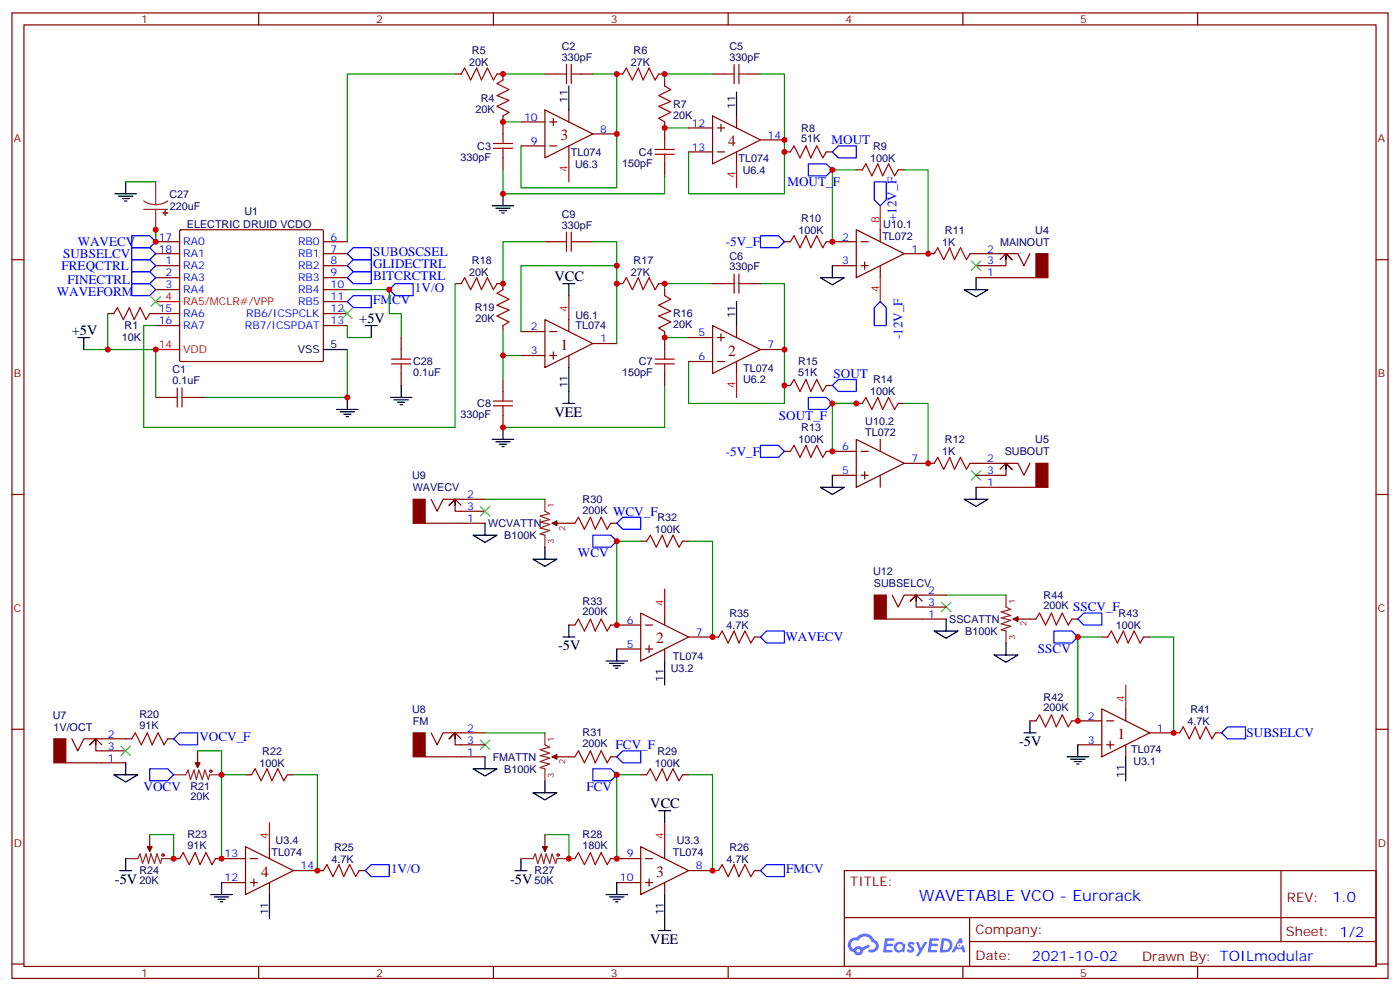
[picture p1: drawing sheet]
<svg xmlns="http://www.w3.org/2000/svg" width="412mm" height="292mm" viewBox="0 0 412 292" stroke-linecap="round" stroke-linejoin="round" font-family="sans-serif">
<g fill="none" stroke="#870000" stroke-width=".35">
<path d="M3.5 3.8h405.4v284.3h-405.4zM7.1 7.3h398.2v277.3h-398.2zM76.2 3.8v3.5M145.3 3.8v3.5M214.5 3.8v3.5M283.6 3.8v3.5M352.8 3.8v3.5M3.5 76.5h3.6M405.3 76.5h3.6M3.5 145.6h3.6M405.3 145.6h3.6M3.5 214.8h3.6"/>
<path d="M405.3 214.8h3.6M248.7 256.4h156.6v28.2h-156.6zM377.3 256.4v20.9M248.7 270.2h156.5M285.6 277.3h119.6M285.6 270.2v14.2M3.5 283.9h3.6M76.2 284.6v3.5M145.3 284.6v3.5M214.5 284.6v3.5M283.6 284.6v3.5M352.8 284.6v3.5"/>
<path d="M405.3 283.9h3.6"/>
</g>
<g fill="#5487ff">
<path d="M267.7 277.6a1.22 1.22 0 0 1 1.7 .2l-.4 .6a.47 .47 0 0 0-.3-.4 .47 .47 0 0 0-.5 .2l.1 .2a1.14 1.14 0 0 1 .8 1.8 1.14 1.14 0 0 1-1.9 0l-.2-.2 .5-.6 .7 .5a.29 .29 0 0 0 .3-.3 .29 .29 0 0 0-.2-.3 1.04 1.04 0 0 1-.6-1.7z"/>
<path d="M260.7 276.3h2.4l.3 .2-.2 .5-1.8 .1-.1 .8h1.5l.3 .4-.3 .4h-1.6l-.2 1.1h1.7l.2 .3-.2 .3-2.6 .1z"/>
<path d="M273.8 276.3h2.4l.3 .2-.1 .5-1.8 .1-.2 .8h1.6l.3 .4-.4 .4h-1.6l-.1 1.1h1.7l.2 .3-.2 .3-2.6 .1z"/>
<path d="M282.6 276.3h.7l.3 1.3-.6 .3a.69 .69 0 0 0-1 .3 .69 .69 0 0 0 .4 .9 .69 .69 0 0 0 .9-.6l.5-.2 .6 2.2h-.8l-.2-.9h-1.8l-.5 .9h-.8z"/>
<path d="M269.8 277.4h.8l.6 1.8 1.1-1.8h.9l-2.6 4.2h-.8l.9-1.5z"/>
<path d="M277.4 276.3l-.6 4.2h1.3a2.11 2.11 0 0 0 2.5-2.1 2.11 2.11 0 0 0-2.5-2.1zM278.1 277.1a1.39 1.39 0 0 1 1.7 1.4 1.39 1.39 0 0 1-1.8 1.3h-.3z"/>
<path d="M263.7 277.9a1.54 1.54 0 0 0-.1 2.2 1.54 1.54 0 0 0 2.2 .1l.6 .3 .3-2.3-.2-.3h-.4a1.49 1.49 0 0 0-2.4 0zM264 278.9a.94 .94 0 0 1 1.8 0 .94 .94 0 0 1-1.8 0z"/>
<path d="M250.4 276.7a2.18 2.18 0 0 0 1.1 3.7 1.44 1.44 0 0 0 1.6 .9 1.44 1.44 0 0 0 1.2-1.4l2-1.1-.5-.7-1.9 1a1.47 1.47 0 0 0-2.4 .4 1.39 1.39 0 0 1-.7-1.9 1.39 1.39 0 0 1 2-.5 2.12 2.12 0 0 1 2.2-1.3 2.12 2.12 0 0 1 1.9 1.7 1.14 1.14 0 0 1 1.1 1.4 1.14 1.14 0 0 1-1.7 .7 .43 .43 0 0 0-.5 .4 .43 .43 0 0 0 .4 .5 1.98 1.98 0 0 0 2.5-1.2 1.98 1.98 0 0 0-1.2-2.6 3.1 3.1 0 0 0-5.3-.6l-.9 .1zM252.3 280a.55 .55 0 0 1 1.1 0 .55 .55 0 0 1-1.1 0z"/>
<circle cx="282.6" cy="278.4" r=".26"/>
</g>
<g fill="none" stroke="#870000" stroke-width=".35">
<path d="M134.1 21.8h1.7M146.4 21.8h1.8v1.8M148.2 34.1v5.3M153.5 35.9h7M160.5 32.4l14.1 7-14.1 7.1zM160.5 21.8h3.5M161.9 35.9h2.1M163 34.9v2.1M167.6 32.4v3.5M171.1 21.8h3.5M174.6 39.4h7.1M181.7 21.8h1.7"/>
<path d="M194 21.8h1.8M195.8 23.6v1.7M195.8 35.9v5.3M202.8 37.7h7.1M209.9 34.1l14.1 7.1-14.1 7.1zM209.9 21.8h3.5M211.3 37.7h2.1M212.4 36.6v2.1M217 34.1v3.6M220.5 21.8h3.5M148.2 46.5v3.5M153.5 43h7"/>
<path d="M161.9 43h2.1M167.6 43v3.5M195.8 48.3v3.5M202.8 44.7h7.1M211.3 44.7h2.1M217 44.7v3.6M224 41.2h7.1M231.1 44.7h1.7M243.4 44.7h1.8M252.2 50h1.8M264.6 50h1.7M45.9 78.2h7"/>
<path d="M45.9 71.2h7M45.9 74.7h7M53 67.8l.3-.1h41.8l.1 .3v38.3l-.3 .2-41.8-.1-.2-.3zM95.2 78.2h7.1M95.2 71.2h7.1M95.2 74.7h7.1M160.5 71.2h3.5M171.1 71.2h3.5M231.1 71.2h1.7M243.4 71.2h8.8M245.2 78.2h7M252.2 67.7l14.1 7-14.1 7.1z"/>
<path d="M253.6 78.2h2.2M253.6 71.2h2.2M254.7 77.2v2.1M259.3 67.7v3.5M259.3 78.2v3.6M266.3 74.7h8.9M285.8 74.7h14.1l1.7 3.5 1.8-3.5M294.6 76.5l1.7-1.8 1.8 1.8-1.8-1.8v3.5h-8.8M31.7 92.4h1.8M44.1 92.4h8.8M45.9 81.8h7M45.9 85.3h7"/>
<path d="M45.9 95.9h7M95.2 81.8h7.1M95.2 85.3h7.1M95.2 88.8h7.1M95.2 92.4h7.1M95.2 95.9h7.1M118.2 99.4v3.5M134.1 83.5h1.7M146.4 83.5h1.8v1.8M148.2 95.9v1.7M153.5 97.6h7M160.5 94.1l14.1 7.1-14.1 7z"/>
<path d="M161.9 97.6h2.1M167.6 94.1v3.5M181.7 83.5h1.7M194 83.5h1.8M195.8 85.3v1.8M195.8 97.6v5.3M202.8 99.4h7.1M209.9 95.9l14.1 7-14.1 7.1zM209.9 83.5h3.5M211.3 99.4h2.1M212.4 98.4v2.1M217 95.9v3.5"/>
<path d="M220.5 83.5h3.5M287.5 81.8h17.7M45.9 117.1h3.5M56.4 117.1h3.6M118.2 110v3.5M148.2 111.8v3.5M153.5 104.7h7M161.9 104.7h2.1M163 103.6v2.2M167.6 104.7v3.5M174.6 101.2h7.1M195.8 110v3.5"/>
<path d="M202.8 106.5h7.1M211.3 106.5h2.1M217 106.5v3.5M224 102.9h7.1M231.1 113.5h1.7M243.4 113.5h1.8M252.2 118.8h1.8M264.6 118.8h1.7M148.2 122.3v3.6M231.1 132.9h1.7M243.4 132.9h8.8M245.2 140h7"/>
<path d="M252.2 129.4l14.1 7.1-14.1 7zM253.6 140h2.2M253.6 132.9h2.2M254.7 138.9v2.1M259.3 129.4v3.5M259.3 140v3.5M266.3 136.5h8.9M285.8 136.5h14.1l1.7 3.5 1.8-3.5M294.6 138.2l1.7-1.7 1.8 1.7-1.8-1.7v3.5h-8.8M125.2 154.1h17.7M127 147l1.8 3.6 1.7-3.6h12.4M135.8 148.8l-1.7-1.8-1.8 1.8 1.8-1.8v3.6h8.8"/>
<path d="M164 154.1h5.3M179.9 154.1h1.8M188.7 159.4h1.8M201.1 159.4h1.7M287.5 143.5h17.7M262.8 175.3l1.8 3.5 1.7-3.5h12.4M271.6 177l-1.7-1.7-1.8 1.7 1.8-1.7v3.5h8.8M167.6 184.1h1.7M179.9 184.1h8.8M181.7 191.1h7M188.7 180.6l14.1 7-14.1 7.1zM190.1 184.1h2.2"/>
<path d="M190.1 191.1h2.2M191.2 190.1v2.1M195.8 180.6v3.5M195.8 191.1v3.6M202.8 187.6h8.9M222.2 187.6h1.8M261.1 182.3h17.6M299.9 182.3h5.3M315.7 182.3h1.8M324.6 187.6h1.7M336.9 187.6h1.8M21.2 217.6l1.7 3.5 1.8-3.5h14.1"/>
<path d="M30 219.4l-1.8-1.8-1.7 1.8 1.7-1.8v3.5h8.8M49.4 217.6h1.8M127 215.8l1.8 3.6 1.7-3.6h12.4M135.8 217.6l-1.7-1.8-1.8 1.8 1.8-1.8v3.6h8.8M303.4 212.3h1.8M315.7 212.3h8.9M317.5 219.4h7.1M324.6 208.8l14.1 7-14.1 7.1zM326 212.3h2.1M326 219.4h2.1M327 218.3v2.1M331.6 208.8v3.5"/>
<path d="M331.6 219.4v3.5M338.7 215.8h8.8M358.1 215.8h1.7M19.4 224.6h17.6M58.2 221.1v3.5M72.3 228.2h1.8M84.7 228.2h1.7M125.2 222.9h17.7M164 222.9h5.3M179.9 222.9h1.8M188.7 228.2h1.8M201.1 228.2h1.7"/>
<path d="M44.1 245.8v3.5M51.2 252.9h1.7M63.5 252.9h8.8M65.3 259.9h7M72.3 249.3l14.1 7.1-14.1 7.1zM73.7 252.9h2.1M73.7 259.9h2.1M74.8 258.9v2.1M79.4 249.3v3.6M79.4 259.9v3.6M86.4 256.4h8.8M105.8 256.4h1.8"/>
<path d="M160.5 245.8v3.5M167.6 252.9h1.7M179.9 252.9h8.8M181.7 259.9h7M188.7 249.3l14.1 7.1-14.1 7.1zM190.1 252.9h2.2M190.1 259.9h2.2M191.2 258.9v2.1M195.8 249.3v3.6M195.8 259.9v3.6M202.8 256.4h8.9M222.2 256.4h1.8"/>
</g>
<path d="M167.6 46.5v7.1M217 48.3v7M259.3 60.6v7.1M45.9 88.8h7M167.6 87.1v7M259.3 81.8v7M45.9 102.9h7M217 110v7.1M195.8 173.5v7.1M331.6 201.7v7.1M79.4 242.3v7M195.8 242.3v7" fill="none" stroke="#f00" stroke-width=".35"/>
<g fill="none" stroke="#000" stroke-width=".35">
<path d="M167.6 25.3v7.1M217 27.1v7M33.9 57.1h6.3M34.9 57.8h4.3M36 58.5h2.1M36.7 59.2h.7M37 53.6v3.5M148.2 57.1v3.5M145 60.6h6.3M146 61.3h4.3M147.1 62h2.1M147.8 62.7h.7"/>
<path d="M245.2 78.2v3.6M296.3 74.7v1.8M22.9 99.4h3.6M24.7 99.4v3.5M107.6 95.9h3.5M109.4 95.9v3.5M165.8 83.5h3.5M167.6 83.5v3.6M217 88.8v7.1M241.7 81.8h7l-3.5 2.1zM284 85.3h7l-3.5 2.1zM287.5 81.8v3.5"/>
<path d="M95.2 102.9h7.1M102.3 117.1v3.5M115 117.1h6.4M116.1 117.8h4.2M117.1 118.5h2.1M117.8 119.2h.7M118.2 113.5v3.6M165.8 118.8h3.5M167.6 108.2v10.6M99.1 120.6h6.4M100.2 121.3h4.2M101.2 122h2.2"/>
<path d="M102 122.7h.7M145 129.4h6.3M146 130.1h4.3M147.1 130.8h2.1M147.8 131.5h.7M148.2 125.9v3.5M245.2 140v3.5M296.3 136.5v1.7M134.1 147v1.8M139.3 157.6h7.1l-3.5 2.1zM142.9 154.1v3.5M241.7 143.5h7l-3.5 2.1z"/>
<path d="M284 147h7l-3.5 2.2zM287.5 143.5v3.5M157 164.7h7l-3.5 2.1zM160.5 161.1v3.6M269.9 175.3v1.7M165.8 187.6h3.5M167.6 184.1v3.5M178.5 194.7h6.4M179.6 195.4h4.2M180.6 196.1h2.1M181.3 196.8h.7M181.7 191.1v3.6"/>
<path d="M195.8 194.7v7M275.2 185.8h7l-3.5 2.2zM278.7 182.3v3.5M292.8 192.9h7.1l-3.6 2.1zM296.3 189.4v3.5M28.2 217.6v1.8M134.1 215.8v1.8M301.6 215.8h3.6M303.4 212.3v3.5M317.5 219.4v3.5M33.5 228.2h7.1l-3.6 2.1zM37 224.6v3.6"/>
<path d="M139.3 226.4h7.1l-3.5 2.1zM142.9 222.9v3.5M157 233.5h7l-3.5 2.1zM160.5 229.9v3.6M194 238.8h3.6M195.8 238.8v3.5M314.3 222.9h6.4M315.4 223.6h4.2M316.4 224.3h2.2M317.1 225h.8M331.6 222.9v7M35.3 256.4h3.5"/>
<path d="M37 252.9v3.5M65.3 259.9v3.6M151.7 256.4h3.5M153.5 252.9v3.5M181.7 259.9v3.6M62.1 263.5h6.3M63.1 264.2h4.3M64.2 264.9h2.1M64.9 265.6h.7M79.4 263.5v7M178.5 263.5h6.4M179.6 264.2h4.2"/>
<path d="M180.6 264.9h2.1M181.3 265.6h.7M194 274h3.6M195.8 263.5v10.5"/>
</g>
<g fill="none" stroke="#00f" stroke-width=".35">
<path d="M238.1 48.3h5.3l1.8 1.7-1.8 1.8h-5.3zM245.2 44.7l1.7-1.7h5.3v3.5h-5.3zM257.5 53.6h3.6v5.2l-1.8 1.8-1.8-1.8zM38.8 76.5h5.3l1.8 1.7-1.8 1.8h-5.3zM38.8 69.4h5.3l1.8 1.8-1.8 1.8h-5.3zM38.8 73h5.3l1.8 1.7-1.8 1.8h-5.3zM102.3 74.7l1.8-1.7h5.3v3.5h-5.3zM102.3 78.2l1.8-1.7h5.3v3.5h-5.3zM224 69.4h5.3l1.8 1.8-1.8 1.8h-5.3zM38.8 80h5.3l1.8 1.8-1.8 1.7h-5.3zM38.8 83.5h5.3l1.8 1.8-1.8 1.8h-5.3zM102.3 81.8l1.8-1.8h5.3v3.5h-5.3z"/>
<path d="M104.1 87.1h5.3v3.5h-5.3l-1.8-1.8zM114.7 85.3l1.7-1.8h5.3v3.6h-5.3zM259.3 88.8l1.8 1.8v5.3h-3.6v-5.3zM238.1 117.1h5.3l1.8 1.7-1.8 1.8h-5.3zM245.2 113.5l1.7-1.7h5.3v3.5h-5.3zM224 131.2h5.3l1.8 1.7-1.8 1.8h-5.3zM174.6 157.6h5.3l1.8 1.8-1.8 1.7h-5.3zM181.7 154.1l1.7-1.8h5.3v3.6h-5.3zM224 187.6l1.8-1.8h5.3v3.6h-5.3zM310.4 185.8h5.3l1.8 1.8-1.8 1.8h-5.3zM317.5 182.3l1.8-1.7h5.3v3.5h-5.3zM51.2 217.6l1.7-1.8h5.3v3.6h-5.3z"/>
<path d="M359.8 215.8l1.8-1.7h5.3v3.5h-5.3zM44.1 226.4h5.3l1.8 1.8-1.8 1.7h-5.3zM174.6 226.4h5.3l1.8 1.8-1.8 1.7h-5.3zM181.7 222.9l1.7-1.8h5.3v3.5h-5.3zM109.4 254.6h5.3v3.6h-5.3l-1.8-1.8zM224 256.4l1.8-1.8h5.3v3.6h-5.3z"/>
</g>
<g fill="none" stroke="#3c3" stroke-width=".35">
<path d="M286.1 76.8l2.8 2.9M288.9 76.8l-2.8 2.9M44.4 87.4l2.9 2.8M47.3 87.4l-2.9 2.8M100.9 90.9l2.8 2.9M103.7 90.9l-2.8 2.9M286.1 138.6l2.8 2.8M288.9 138.6l-2.8 2.8M141.5 149.2l2.8 2.8M144.3 149.2l-2.8 2.8M277.3 177.4l2.8 2.8M280.1 177.4l-2.8 2.8"/>
<path d="M35.6 219.7l2.9 2.8M38.5 219.7l-2.9 2.8M141.5 217.9l2.8 2.9M144.3 217.9l-2.8 2.9"/>
</g>
<g fill="none" stroke="#008700" stroke-width=".35">
<path d="M134.1 21.8h-31.8v49.4M148.2 35.9h5.3M148.2 21.8h12.3M174.6 21.8h7.1v33.5h-28.2v-12.3M195.8 37.7h7M209.9 21.8h-14.1v1.8M224 21.8h7.1v35.3h-28.3v-12.4M37 53.6h8.9M148.2 50v7.1h47.6v-5.3M252.2 50h-7v21.2M266.3 50h7.1v24.7M45.9 67.7v3.5"/>
<path d="M160.5 71.2h-12.3v12.3M174.6 71.2h7.1v30M181.7 78.2h-28.2v19.4M31.7 92.4v10.5M102.3 85.3h12.4v7.1h3.5v7M102.3 95.9v3.5h7.1M134.1 83.5v42.4h-91.8v-30h3.6M148.2 97.6v14.2M195.8 99.4h7M209.9 83.5h-14.1v1.8M224 83.5h7.1v35.3h-28.3v-12.3M24.7 102.9h21.2v14.2"/>
<path d="M102.3 102.9v14.2h-42.3M148.2 104.7h5.3M195.8 113.5v12.4h-47.6M245.2 118.8h7h-7v14.1M266.3 118.8h7.1v17.7M142.9 147h17.6M188.7 159.4h-7v24.7M202.8 159.4h7.1v28.2M278.7 175.3h17.6M324.6 187.6h-7.1v24.7M338.7 187.6h7v28.2M142.9 215.8h17.6"/>
<path d="M58.2 221.1h7.1v31.8M65.3 228.2h7M86.4 228.2h7.1v28.2M188.7 228.2h-7v24.7M202.8 228.2h7.1v28.2M44.1 245.8h7.1v7.1M160.5 245.8h7.1v7.1"/>
</g>
<g fill="none" stroke="#a10000" stroke-width=".35">
<path d="M166.9 19v5.6M168.3 19v5.6M216.3 19v5.6M217.7 19v5.6M135.8 21.8l1.1-1.8 1.7 3.6 1.8-3.6 1.4 3.6 1.8-3.6 1.7 3.6 1.1-1.8M148.2 23.6l-1.8 1 3.5 1.8-3.5 1.8 3.5 1.4-3.5 1.7 3.5 1.8-1.7 1M148.2 39.4v2.9M164 21.8h2.9M168.3 21.8h2.8M183.4 21.8l1.1-1.8 1.8 3.6 1.7-3.6 1.4 3.6 1.8-3.6 1.8 3.6 1-1.8M195.8 25.3l1.8 1.1-3.6 1.8 3.6 1.7-3.6 1.4 3.6 1.8-3.6 1.8 1.8 1M213.4 21.8h2.9"/>
<path d="M217.7 21.8h2.8M145.3 42.3h5.7M145.3 43.7h5.7M148.2 43.7v2.8M193 44h5.6M193 45.4h5.6M195.8 41.2v2.8M195.8 45.4v2.9M232.8 44.7l1.1-1.7 1.8 3.5 1.7-3.5 1.4 3.5 1.8-3.5 1.8 3.5 1-1.8M254 50l1.1-1.7 1.7 3.5 1.8-3.5 1.4 3.5 1.8-3.5 1.7 3.5 1.1-1.8M164 71.2h2.9M166.9 68.4v5.6"/>
<path d="M168.3 68.4v5.6M168.3 71.2h2.8M232.8 71.2l1.1-1.8 1.8 3.6 1.7-3.6 1.4 3.6 1.8-3.6 1.8 3.6 1-1.8M275.2 74.7l1-1.7 1.8 3.5 1.8-3.5 1.4 3.5 1.7-3.5 1.8 3.5 1.1-1.8M33.5 92.4l1.1-1.8 1.7 3.5 1.8-3.5 1.4 3.5 1.8-3.5 1.7 3.5 1.1-1.7M135.8 83.5l1.1-1.7 1.7 3.5 1.8-3.5 1.4 3.5 1.8-3.5 1.7 3.5 1.1-1.8M148.2 85.3l-1.8 1.1 3.5 1.7-3.5 1.8 3.5 1.4-3.5 1.8 3.5 1.7-1.7 1.1M183.4 83.5l1.1-1.7 1.8 3.5 1.7-3.5 1.4 3.5 1.8-3.5 1.8 3.5 1-1.8M195.8 87.1l1.8 1-3.6 1.8 3.6 1.8-3.6 1.4 3.6 1.7-3.6 1.8 1.8 1M213.4 83.5h2.9M216.3 80.7v5.7M217.7 80.7v5.7"/>
<path d="M217.7 83.5h2.8M49.4 117.1h2.8M52.2 114.2v5.7M53.6 117.1h2.8M53.6 114.2v5.7M115.4 105.8h5.6M115.4 107.2h5.6M118.2 102.9v2.9M118.2 107.2v2.8M145.3 118.1h5.7M145.3 119.5h5.7M148.2 115.3v2.8"/>
<path d="M148.2 119.5v2.8M193 105.8h5.6M193 107.2h5.6M195.8 102.9v2.9M195.8 107.2v2.8M232.8 113.5l1.1-1.7 1.8 3.5 1.7-3.5 1.4 3.5 1.8-3.5 1.8 3.5 1-1.8M254 118.8l1.1-1.7 1.7 3.5 1.8-3.5 1.4 3.5 1.8-3.5 1.7 3.5 1.1-1.8M232.8 132.9l1.1-1.7 1.8 3.5 1.7-3.5 1.4 3.5 1.8-3.5 1.8 3.5 1-1.8M275.2 136.5l1-1.8 1.8 3.5 1.8-3.5 1.4 3.5 1.7-3.5 1.8 3.5 1.1-1.7M169.3 154.1l1.1-1.8 1.8 3.6 1.7-3.6 1.4 3.6 1.8-3.6 1.8 3.6 1-1.8M190.5 159.4l1.1-1.8 1.7 3.5 1.8-3.5 1.4 3.5 1.8-3.5 1.7 3.5 1.1-1.7M169.3 184.1l1.1-1.8 1.8 3.5 1.7-3.5 1.4 3.5 1.8-3.5 1.8 3.5 1-1.7"/>
<path d="M211.7 187.6l1-1.8 1.8 3.6 1.8-3.6 1.4 3.6 1.7-3.6 1.8 3.6 1-1.8M305.2 182.3l1-1.7 1.8 3.5 1.7-3.5 1.4 3.5 1.8-3.5 1.8 3.5 1-1.8M326.3 187.6l1.1-1.8 1.7 3.6 1.8-3.6 1.4 3.6 1.8-3.6 1.7 3.6 1.1-1.8M38.8 217.6l1.1-1.8 1.7 3.6 1.8-3.6 1.4 3.6 1.8-3.6 1.7 3.6 1.1-1.8M305.2 212.3l1-1.8 1.8 3.6 1.7-3.6 1.4 3.6 1.8-3.6 1.8 3.6 1-1.8M347.5 215.8l1-1.7 1.8 3.5 1.8-3.5 1.4 3.5 1.7-3.5 1.8 3.5 1.1-1.8M74.1 228.2l1-1.8 1.8 3.5 1.8-3.5 1.4 3.5 1.7-3.5 1.8 3.5 1.1-1.7M169.3 222.9l1.1-1.8 1.8 3.5 1.7-3.5 1.4 3.5 1.8-3.5 1.8 3.5 1-1.7M190.5 228.2l1.1-1.8 1.7 3.5 1.8-3.5 1.4 3.5 1.8-3.5 1.7 3.5 1.1-1.7M52.9 252.9l1.1-1.8 1.7 3.5 1.8-3.5 1.4 3.5 1.8-3.5 1.7 3.5 1.1-1.7M95.2 256.4l1.1-1.8 1.8 3.6 1.7-3.6 1.4 3.6 1.8-3.6 1.8 3.6 1-1.8M169.3 252.9l1.1-1.8 1.8 3.5 1.7-3.5 1.4 3.5 1.8-3.5 1.8 3.5 1-1.7"/>
<path d="M211.7 256.4l1-1.8 1.8 3.6 1.8-3.6 1.4 3.6 1.7-3.6 1.8 3.6 1-1.8"/>
<circle cx="62.1" cy="227.1" r=".35"/>
<circle cx="48" cy="251.8" r=".35"/>
<circle cx="164.4" cy="251.8" r=".35"/>
</g>
<g fill="#870000" stroke="#870000" stroke-width=".35">
<path d="M305.2 74.7h3.5v7.1h-3.5z"/>
<path d="M305.2 136.5h3.5v7h-3.5z"/>
<path d="M15.9 217.6h3.5v7h-3.5z"/>
<path d="M57.5 224.6h1.4l-.7 1.5z"/>
<path d="M43.4 249.3h1.4l-.7 1.5z"/>
<path d="M159.8 249.3h1.4l-.7 1.5z"/>
<path d="M121.7 215.8h3.5v7.1h-3.5z"/>
<path d="M162.6 222.9l1.4-.7v1.4z"/>
<path d="M162.6 154.1l1.4-.7v1.4z"/>
<path d="M121.7 147h3.5v7.1h-3.5z"/>
<path d="M257.5 175.3h3.6v7h-3.6z"/>
<path d="M298.4 182.3l1.5-.7v1.4z"/>
</g>
<g fill="none" stroke="#8c2424" stroke-width=".35">
<path d="M42.3 59.2l1.7 .8 1.9 .3M45.9 53.6v6.7M49.4 59.2l-1.7 .8-1.8 .3M42.3 61.7h7.1M45.9 61.7v6M160.5 147v3.6l1.4 .7-2.8 .7 2.8 1-2.8 .7 2.8 .7-2.8 1.1 2.8 .7-2.8 1.1 1.4 .3v3.5M162.6 154.1h1.4M296.3 175.3v3.5l1.4 .7-2.8 .7 2.8 1.1-2.8 .7 2.8 .7-2.8 1 2.8 .7-2.8 1.1 1.4 .3v3.6M298.4 182.3h1.5M160.5 215.8v3.6l1.4 .7-2.8 .7 2.8 1-2.8 .7 2.8 .7-2.8 1.1 2.8 .7-2.8 1.1 1.4 .3v3.5M51.2 228.2h3.5l.7-1.4 .7 2.8 1-2.8 .8 2.8 .7-2.8 1 2.8 .7-2.8 1.1 2.8 .3-1.4h3.6M58.2 224.6v1.5"/>
<path d="M162.6 222.9h1.4M37 252.9h3.6l.7-1.4 .7 2.8 1-2.8 .7 2.8 .7-2.8 1.1 2.8 .7-2.8 1.1 2.8 .3-1.4h3.6M44.1 249.3v1.5M153.5 252.9h3.5l.7-1.4 .7 2.8 1.1-2.8 .7 2.8 .7-2.8 1 2.8 .7-2.8 1.1 2.8 .3-1.4h3.6M160.5 249.3v1.5"/>
</g>
<g fill="#8c2424" stroke="#8c2424" stroke-width=".35">
<path d="M48 62.7h1.4z"/>
<path d="M48.6 62l.1 1.4z"/>
</g>
<g fill="#c00">
<circle cx="102.3" cy="117.1" r=".88"/>
<circle cx="45.9" cy="102.9" r=".88"/>
<circle cx="31.8" cy="102.9" r=".88"/>
<circle cx="148.2" cy="35.9" r=".88"/>
<circle cx="148.2" cy="21.8" r=".88"/>
<circle cx="148.2" cy="57.1" r=".88"/>
<circle cx="195.8" cy="37.7" r=".88"/>
<circle cx="195.8" cy="21.8" r=".88"/>
<circle cx="252.2" cy="118.8" r=".88"/>
<circle cx="245.2" cy="118.8" r=".88"/>
<circle cx="195.8" cy="83.5" r=".88"/>
<circle cx="195.8" cy="99.4" r=".88"/>
<circle cx="148.2" cy="83.5" r=".88"/>
<circle cx="231.1" cy="102.9" r=".88"/>
<circle cx="65.3" cy="228.2" r=".88"/>
<circle cx="51.2" cy="252.9" r=".88"/>
<circle cx="167.6" cy="252.9" r=".88"/>
<circle cx="181.7" cy="21.8" r=".88"/>
<circle cx="181.7" cy="39.4" r=".88"/>
<circle cx="181.7" cy="252.9" r=".88"/>
<circle cx="209.9" cy="256.4" r=".88"/>
<circle cx="65.3" cy="252.9" r=".88"/>
<circle cx="93.5" cy="256.4" r=".88"/>
<circle cx="231.1" cy="41.2" r=".88"/>
<circle cx="245.2" cy="71.2" r=".88"/>
<circle cx="245.2" cy="132.9" r=".88"/>
<circle cx="273.4" cy="136.5" r=".88"/>
<circle cx="273.4" cy="74.7" r=".88"/>
<circle cx="181.7" cy="184.1" r=".88"/>
<circle cx="209.9" cy="187.6" r=".88"/>
<circle cx="317.5" cy="212.3" r=".88"/>
<circle cx="345.7" cy="215.8" r=".88"/>
<circle cx="245.2" cy="50" r=".88"/>
<circle cx="231.1" cy="44.7" r=".88"/>
<circle cx="231.1" cy="113.5" r=".88"/>
<circle cx="181.7" cy="159.4" r=".88"/>
<circle cx="317.5" cy="187.6" r=".88"/>
<circle cx="181.7" cy="228.2" r=".88"/>
<circle cx="45.9" cy="71.2" r=".88"/>
<circle cx="45.9" cy="67.7" r=".88"/>
<circle cx="114.7" cy="85.3" r=".88"/>
<circle cx="181.7" cy="83.5" r=".88"/>
<circle cx="148.2" cy="104.7" r=".88"/>
<circle cx="148.2" cy="125.9" r=".88"/>
<circle cx="181.7" cy="78.2" r=".88"/>
</g>
<g font-size="4.6" fill="#800">
<text x="165.1" y="41.2">3</text>
<text x="214.5" y="43">4</text>
<text x="165.1" y="102.9">1</text>
<text x="214.5" y="104.7">2</text>
<text x="193.3" y="189.4">2</text>
<text x="329.1" y="217.6">1</text>
<text x="76.9" y="258.2">4</text>
<text x="193.3" y="258.2">3</text>
</g>
<text font-size="4.6" fill="#00f" x="270.8" y="265.4">WAVETABLE VCO - Eurorack</text>
<g font-size="4.2">
<text x="163.3" y="82.8">VCC</text>
<text x="105.8" y="95.2">+5V</text>
<text x="21.2" y="98.7">+5V</text>
<text x="163.3" y="122.7">VEE</text>
<text x="164.4" y="191.5">-5V</text>
<text x="300.2" y="219.7">-5V</text>
<text x="191.6" y="238.1">VCC</text>
<text x="33.9" y="260.3">-5V</text>
<text x="150.3" y="260.3">-5V</text>
<text x="191.6" y="277.9">VEE</text>
</g>
<g font-size="4.2" fill="#00f">
<text x="392.5" y="265.7">1.0</text>
<text x="304" y="283">2021-10-02</text>
</g>
<g font-size="3.9" fill="#00f">
<text x="244.9" y="42.5">MOUT</text>
<text x="231.9" y="54.8">MOUT_F</text>
<text x="264.1" y="65.1" transform="rotate(-90 264.1 65.1)">+12V_F</text>
<text x="18.6" y="76">SUBSELCV</text>
<text x="22.9" y="72.5">WAVECV</text>
<text x="109.9" y="75.5">SUBOSCSEL</text>
<text x="213.8" y="72.5">-5V_F</text>
<text x="18.1" y="79.5">FREQCTRL</text>
<text x="19.8" y="83.5">FINECTRL</text>
<text x="109.9" y="79">GLIDECTRL</text>
<text x="109.9" y="82.6">BITCRCTRL</text>
<text x="16.7" y="87.1">WAVEFORM</text>
<text x="109.9" y="89.6">FMCV</text>
<text x="122.2" y="86.1">1V/O</text>
<text x="265.8" y="100" transform="rotate(-90 265.8 100)">-12V_F</text>
<text x="245.6" y="111.3">SOUT</text>
<text x="229.5" y="123.6">SOUT_F</text>
<text x="213.8" y="134.2">-5V_F</text>
<text x="180.6" y="151.8">WCV_F</text>
<text x="170.2" y="164.2">WCV</text>
<text x="316.1" y="180.1">SSCV_F</text>
<text x="231.4" y="188.8">WAVECV</text>
<text x="305.7" y="192.4">SSCV</text>
<text x="58.7" y="218.4">VOCV_F</text>
<text x="181.3" y="220.6">FCV_F</text>
<text x="367.2" y="217.1">SUBSELCV</text>
<text x="42.3" y="233">VOCV</text>
<text x="172.7" y="233">FCV</text>
<text x="115.2" y="257.2">1V/O</text>
<text x="231.6" y="257.2">FMCV</text>
</g>
<g font-size="3.9" fill="#800">
<text x="250.5" y="261">TITLE:</text>
<text x="379.1" y="265.7">REV:</text>
<text x="287.4" y="275.2">Company:</text>
<text x="378.7" y="275.8">Sheet: 1/2</text>
<text x="287.4" y="282.9">Date:</text>
<text x="336.4" y="282.9">Drawn By: TOILmodular</text>
</g>
<g font-size="3.2" fill="#800">
<text x="41.6" y="6.8">1</text>
<text x="110.8" y="6.8">2</text>
<text x="179.9" y="6.8">3</text>
<text x="249.1" y="6.8">4</text>
<text x="318.2" y="6.8">5</text>
<text x="4.1" y="41.9">A</text>
<text x="405.9" y="41.9">A</text>
<text x="4.1" y="111.1">B</text>
<text x="405.9" y="111.1">B</text>
<text x="4.1" y="180.2">C</text>
<text x="405.9" y="180.2">C</text>
<text x="4.1" y="249.3">D</text>
<text x="405.9" y="249.3">D</text>
<text x="41.6" y="287.6">1</text>
<text x="110.8" y="287.6">2</text>
<text x="179.9" y="287.6">3</text>
<text x="249.1" y="287.6">4</text>
<text x="318.2" y="287.6">5</text>
</g>
<g font-size="3.2" fill="#000080">
<text x="139" y="15.9">R5</text>
<text x="165.5" y="17.9">330pF</text>
<text x="165.5" y="14.7">C2</text>
<text x="186.6" y="15.9">R6</text>
<text x="214.9" y="17.9">330pF</text>
<text x="214.9" y="14.7">C5</text>
<text x="138.2" y="19.4">20K</text>
<text x="185.8" y="19.4">27K</text>
<text x="141.6" y="30">R4</text>
<text x="140" y="33.2">20K</text>
<text x="198.3" y="35">20K</text>
<text x="198.3" y="31.8">R7</text>
<text x="236" y="41.9">51K</text>
<text x="236" y="38.7">R8</text>
<text x="135.6" y="47.3">330pF</text>
<text x="140.6" y="44.1">C3</text>
<text x="168.2" y="46.1">TL074</text>
<text x="188.2" y="45.9">C4</text>
<text x="217.6" y="47.8">TL074</text>
<text x="256.4" y="47.6">100K</text>
<text x="257.2" y="44.1">R9</text>
<text x="169.4" y="49.6">U6.3</text>
<text x="183.3" y="49.1">150pF</text>
<text x="218.8" y="51.4">U6.4</text>
<text x="49.9" y="58.2">C27</text>
<text x="50" y="61.7">220uF</text>
<text x="72" y="63.3">U1</text>
<text x="165.5" y="64.1">C9</text>
<text x="236" y="65.3">R10</text>
<text x="55.1" y="67">ELECTRIC DRUID VCDO</text>
<text x="165.5" y="67.3">330pF</text>
<text x="235.2" y="68.8">100K</text>
<text x="259.9" y="70.5">TL072</text>
<text x="260.2" y="67">U10.1</text>
<text x="278.4" y="68.8">R11</text>
<text x="305" y="68.8">U4</text>
<text x="139" y="77.6">R18</text>
<text x="186.6" y="77.6">R17</text>
<text x="214.9" y="76.5">C6</text>
<text x="277.5" y="72.3">1K</text>
<text x="294.6" y="72.3">MAINOUT</text>
<text x="138.2" y="81.1">20K</text>
<text x="185.8" y="81.1">27K</text>
<text x="214.9" y="79.7">330pF</text>
<text x="139.9" y="91.7">R19</text>
<text x="140" y="94.9">20K</text>
<text x="169.5" y="93.9">U6.1</text>
<text x="198.3" y="93.5">R16</text>
<text x="35.9" y="100.5">10K</text>
<text x="36.7" y="97">R1</text>
<text x="169.5" y="97">TL074</text>
<text x="198.3" y="96.7">20K</text>
<text x="121.7" y="107.6">C28</text>
<text x="188.2" y="107.6">C7</text>
<text x="235.1" y="107.5">R15</text>
<text x="50.8" y="113.2">0.1uF</text>
<text x="50.8" y="110">C1</text>
<text x="121.7" y="110.8">0.1uF</text>
<text x="183.3" y="110.8">150pF</text>
<text x="218.9" y="109.6">TL074</text>
<text x="218.9" y="112.7">U6.2</text>
<text x="235.1" y="110.7">51K</text>
<text x="257.2" y="112.9">R14</text>
<text x="140.6" y="120">C8</text>
<text x="256.4" y="116.4">100K</text>
<text x="135.6" y="123.2">330pF</text>
<text x="254.9" y="125.2">U10.2</text>
<text x="235.2" y="130.5">100K</text>
<text x="236" y="127">R13</text>
<text x="254.9" y="128.3">TL072</text>
<text x="278.4" y="130.5">R12</text>
<text x="305" y="130.5">U5</text>
<text x="277.5" y="134.1">1K</text>
<text x="296" y="134.1">SUBOUT</text>
<text x="121.4" y="141.1">U9</text>
<text x="121.6" y="144.6">WAVECV</text>
<text x="171.6" y="148.1">R30</text>
<text x="143.8" y="155.2">WCVATTN</text>
<text x="171.6" y="151.3">200K</text>
<text x="193.7" y="153.5">R32</text>
<text x="148.5" y="158.8">B100K</text>
<text x="192.9" y="157">100K</text>
<text x="257.2" y="169.3">U12</text>
<text x="257.4" y="172.9">SUBSELCV</text>
<text x="171.6" y="178.1">R33</text>
<text x="307.4" y="179.5">200K</text>
<text x="307.4" y="176.3">R44</text>
<text x="171.6" y="181.3">200K</text>
<text x="214" y="185.2">4.7K</text>
<text x="214.9" y="181.7">R35</text>
<text x="279.6" y="183.4">SSCATTN</text>
<text x="328.7" y="185.2">100K</text>
<text x="329.5" y="181.7">R43</text>
<text x="284.3" y="187">B100K</text>
<text x="197.6" y="197.8">U3.2</text>
<text x="198.2" y="194.3">TL074</text>
<text x="121.4" y="209.9">U8</text>
<text x="307.4" y="209.5">200K</text>
<text x="307.4" y="206.3">R42</text>
<text x="350.7" y="209.9">R41</text>
<text x="15.5" y="211.7">U7</text>
<text x="15.8" y="215.2">1V/OCT</text>
<text x="41.1" y="214.8">91K</text>
<text x="41.1" y="211.6">R20</text>
<text x="121.6" y="213.4">FM</text>
<text x="349.8" y="213.4">4.7K</text>
<text x="171.6" y="220.1">200K</text>
<text x="171.6" y="216.9">R31</text>
<text x="333.2" y="221.8">TL074</text>
<text x="76.4" y="225.8">100K</text>
<text x="77.3" y="222.3">R22</text>
<text x="145.1" y="224">FMATTN</text>
<text x="148.5" y="227.5">B100K</text>
<text x="192.9" y="225.8">100K</text>
<text x="193.7" y="222.3">R29</text>
<text x="333.9" y="225.4">U3.1</text>
<text x="56.1" y="232.6">R21</text>
<text x="56.1" y="235.7">20K</text>
<text x="55.2" y="250">91K</text>
<text x="55.2" y="246.9">R23</text>
<text x="81.2" y="248.7">U3.4</text>
<text x="98.4" y="250.5">R25</text>
<text x="171.6" y="250">180K</text>
<text x="171.6" y="246.9">R28</text>
<text x="199.4" y="248.7">U3.3</text>
<text x="214.9" y="250.5">R26</text>
<text x="41.1" y="257.2">R24</text>
<text x="80" y="252.2">TL074</text>
<text x="97.6" y="254">4.7K</text>
<text x="157.5" y="257.2">R27</text>
<text x="198.2" y="252.2">TL074</text>
<text x="214" y="254">4.7K</text>
<text x="41.1" y="260.4">20K</text>
<text x="157.5" y="260.4">50K</text>
</g>
<g font-size="3.2" fill="#00f">
<text x="154.4" y="35.6">10</text>
<text x="176.7" y="39.1">8</text>
<text x="203.8" y="37.3">12</text>
<text x="226.1" y="40.9">14</text>
<text x="156.4" y="42.6">9</text>
<text x="203.8" y="44.4">13</text>
<text x="46.8" y="70.8">17</text>
<text x="97.4" y="70.8">6</text>
<text x="248.1" y="70.8">2</text>
<text x="46.8" y="74.4">18</text>
<text x="48.8" y="77.9">1</text>
<text x="54" y="72.2">RA0</text>
<text x="54" y="75.8">RA1</text>
<text x="87.8" y="72.2">RB0</text>
<text x="87.8" y="75.8">RB1</text>
<text x="97.4" y="74.4">7</text>
<text x="97.4" y="77.9">8</text>
<text x="248.1" y="77.9">3</text>
<text x="268.5" y="74.4">1</text>
<text x="290.8" y="74.4">2</text>
<text x="290.8" y="77.9">3</text>
<text x="48.8" y="81.4">2</text>
<text x="54" y="79.3">RA2</text>
<text x="54" y="82.8">RA3</text>
<text x="87.8" y="79.3">RB2</text>
<text x="87.8" y="82.8">RB3</text>
<text x="97.4" y="81.4">9</text>
<text x="290.8" y="81.4">1</text>
<text x="48.8" y="84.9">3</text>
<text x="54" y="86.4">RA4</text>
<text x="87.8" y="86.4">RB4</text>
<text x="87.8" y="89.9">RB5</text>
<text x="97.4" y="84.9">10</text>
<text x="97.4" y="88.5">11</text>
<text x="46.8" y="92">15</text>
<text x="46.8" y="95.5">16</text>
<text x="54" y="93.4">RA6</text>
<text x="72.5" y="93.4">RB6/ICSPCLK</text>
<text x="97.4" y="92">12</text>
<text x="97.4" y="95.5">13</text>
<text x="54" y="96.9">RA7</text>
<text x="72.2" y="96.9">RB7/ICSPDAT</text>
<text x="156.4" y="97.3">2</text>
<text x="176.7" y="100.8">1</text>
<text x="205.8" y="99.1">5</text>
<text x="156.4" y="104.4">3</text>
<text x="205.8" y="106.1">6</text>
<text x="226.1" y="102.6">7</text>
<text x="248.1" y="132.6">6</text>
<text x="268.5" y="136.1">7</text>
<text x="290.8" y="136.1">2</text>
<text x="248.1" y="139.6">5</text>
<text x="290.8" y="143.2">1</text>
<text x="290.8" y="139.6">3</text>
<text x="137.6" y="146.7">2</text>
<text x="137.6" y="153.7">1</text>
<text x="137.6" y="150.2">3</text>
<text x="273.4" y="174.9">2</text>
<text x="273.4" y="178.4">3</text>
<text x="184.6" y="183.7">6</text>
<text x="273.4" y="182">1</text>
<text x="184.6" y="190.8">5</text>
<text x="205" y="187.3">7</text>
<text x="137.6" y="215.5">2</text>
<text x="320.4" y="211.9">2</text>
<text x="340.8" y="215.5">1</text>
<text x="31.7" y="217.2">2</text>
<text x="31.7" y="220.8">3</text>
<text x="137.6" y="219">3</text>
<text x="320.4" y="219">3</text>
<text x="31.7" y="224.3">1</text>
<text x="137.6" y="222.5">1</text>
<text x="66.2" y="252.5">13</text>
<text x="88.5" y="256">14</text>
<text x="184.6" y="252.5">9</text>
<text x="205" y="256">8</text>
<text x="66.2" y="259.6">12</text>
<text x="182.6" y="259.6">10</text>
</g>
<g font-size="3.2">
<text x="167.2" y="30.3" transform="rotate(-90 167.2 30.3)">11</text>
<text x="216.6" y="32" transform="rotate(-90 216.6 32)">11</text>
<text x="216.6" y="93.8" transform="rotate(-90 216.6 93.8)">11</text>
<text x="87.7" y="104">VSS</text>
<text x="97.4" y="102.6">5</text>
<text x="167.2" y="114.4" transform="rotate(-90 167.2 114.4)">11</text>
<text x="195.4" y="200.8" transform="rotate(-90 195.4 200.8)">11</text>
<text x="331.3" y="229" transform="rotate(-90 331.3 229)">11</text>
<text x="79" y="269.6" transform="rotate(-90 79 269.6)">11</text>
<text x="195.4" y="269.6" transform="rotate(-90 195.4 269.6)">11</text>
</g>
<g font-size="3.2" fill="#f00">
<text x="167.2" y="50.6" transform="rotate(-90 167.2 50.6)">4</text>
<text x="216.6" y="52.4" transform="rotate(-90 216.6 52.4)">4</text>
<text x="258.9" y="65.5" transform="rotate(-90 258.9 65.5)">8</text>
<text x="48.8" y="88.5">4</text>
<text x="54" y="89.9">RA5/MCLR#/VPP</text>
<text x="258.9" y="85.9" transform="rotate(-90 258.9 85.9)">4</text>
<text x="167.2" y="92" transform="rotate(-90 167.2 92)">4</text>
<text x="46.8" y="102.6">14</text>
<text x="54" y="104">VDD</text>
<text x="216.6" y="114.1" transform="rotate(-90 216.6 114.1)">4</text>
<text x="195.4" y="178.4" transform="rotate(-90 195.4 178.4)">4</text>
<text x="331.3" y="206.7" transform="rotate(-90 331.3 206.7)">4</text>
<text x="79" y="247.2" transform="rotate(-90 79 247.2)">4</text>
<text x="195.4" y="247.2" transform="rotate(-90 195.4 247.2)">4</text>
</g>
<g font-size="2.5" fill="#800">
<text x="163.2" y="149.7" transform="rotate(-90 163.2 149.7)">1</text>
<text x="163.2" y="160.3" transform="rotate(-90 163.2 160.3)">3</text>
<text x="166.5" y="156.3" transform="rotate(-90 166.5 156.3)">2</text>
<text x="299" y="178" transform="rotate(-90 299 178)">1</text>
<text x="302.3" y="184.5" transform="rotate(-90 302.3 184.5)">2</text>
<text x="299" y="188.5" transform="rotate(-90 299 188.5)">3</text>
<text x="163.2" y="218.5" transform="rotate(-90 163.2 218.5)">1</text>
<text x="166.5" y="225.1" transform="rotate(-90 166.5 225.1)">2</text>
<text x="163.2" y="229.1" transform="rotate(-90 163.2 229.1)">3</text>
</g>
</svg>
